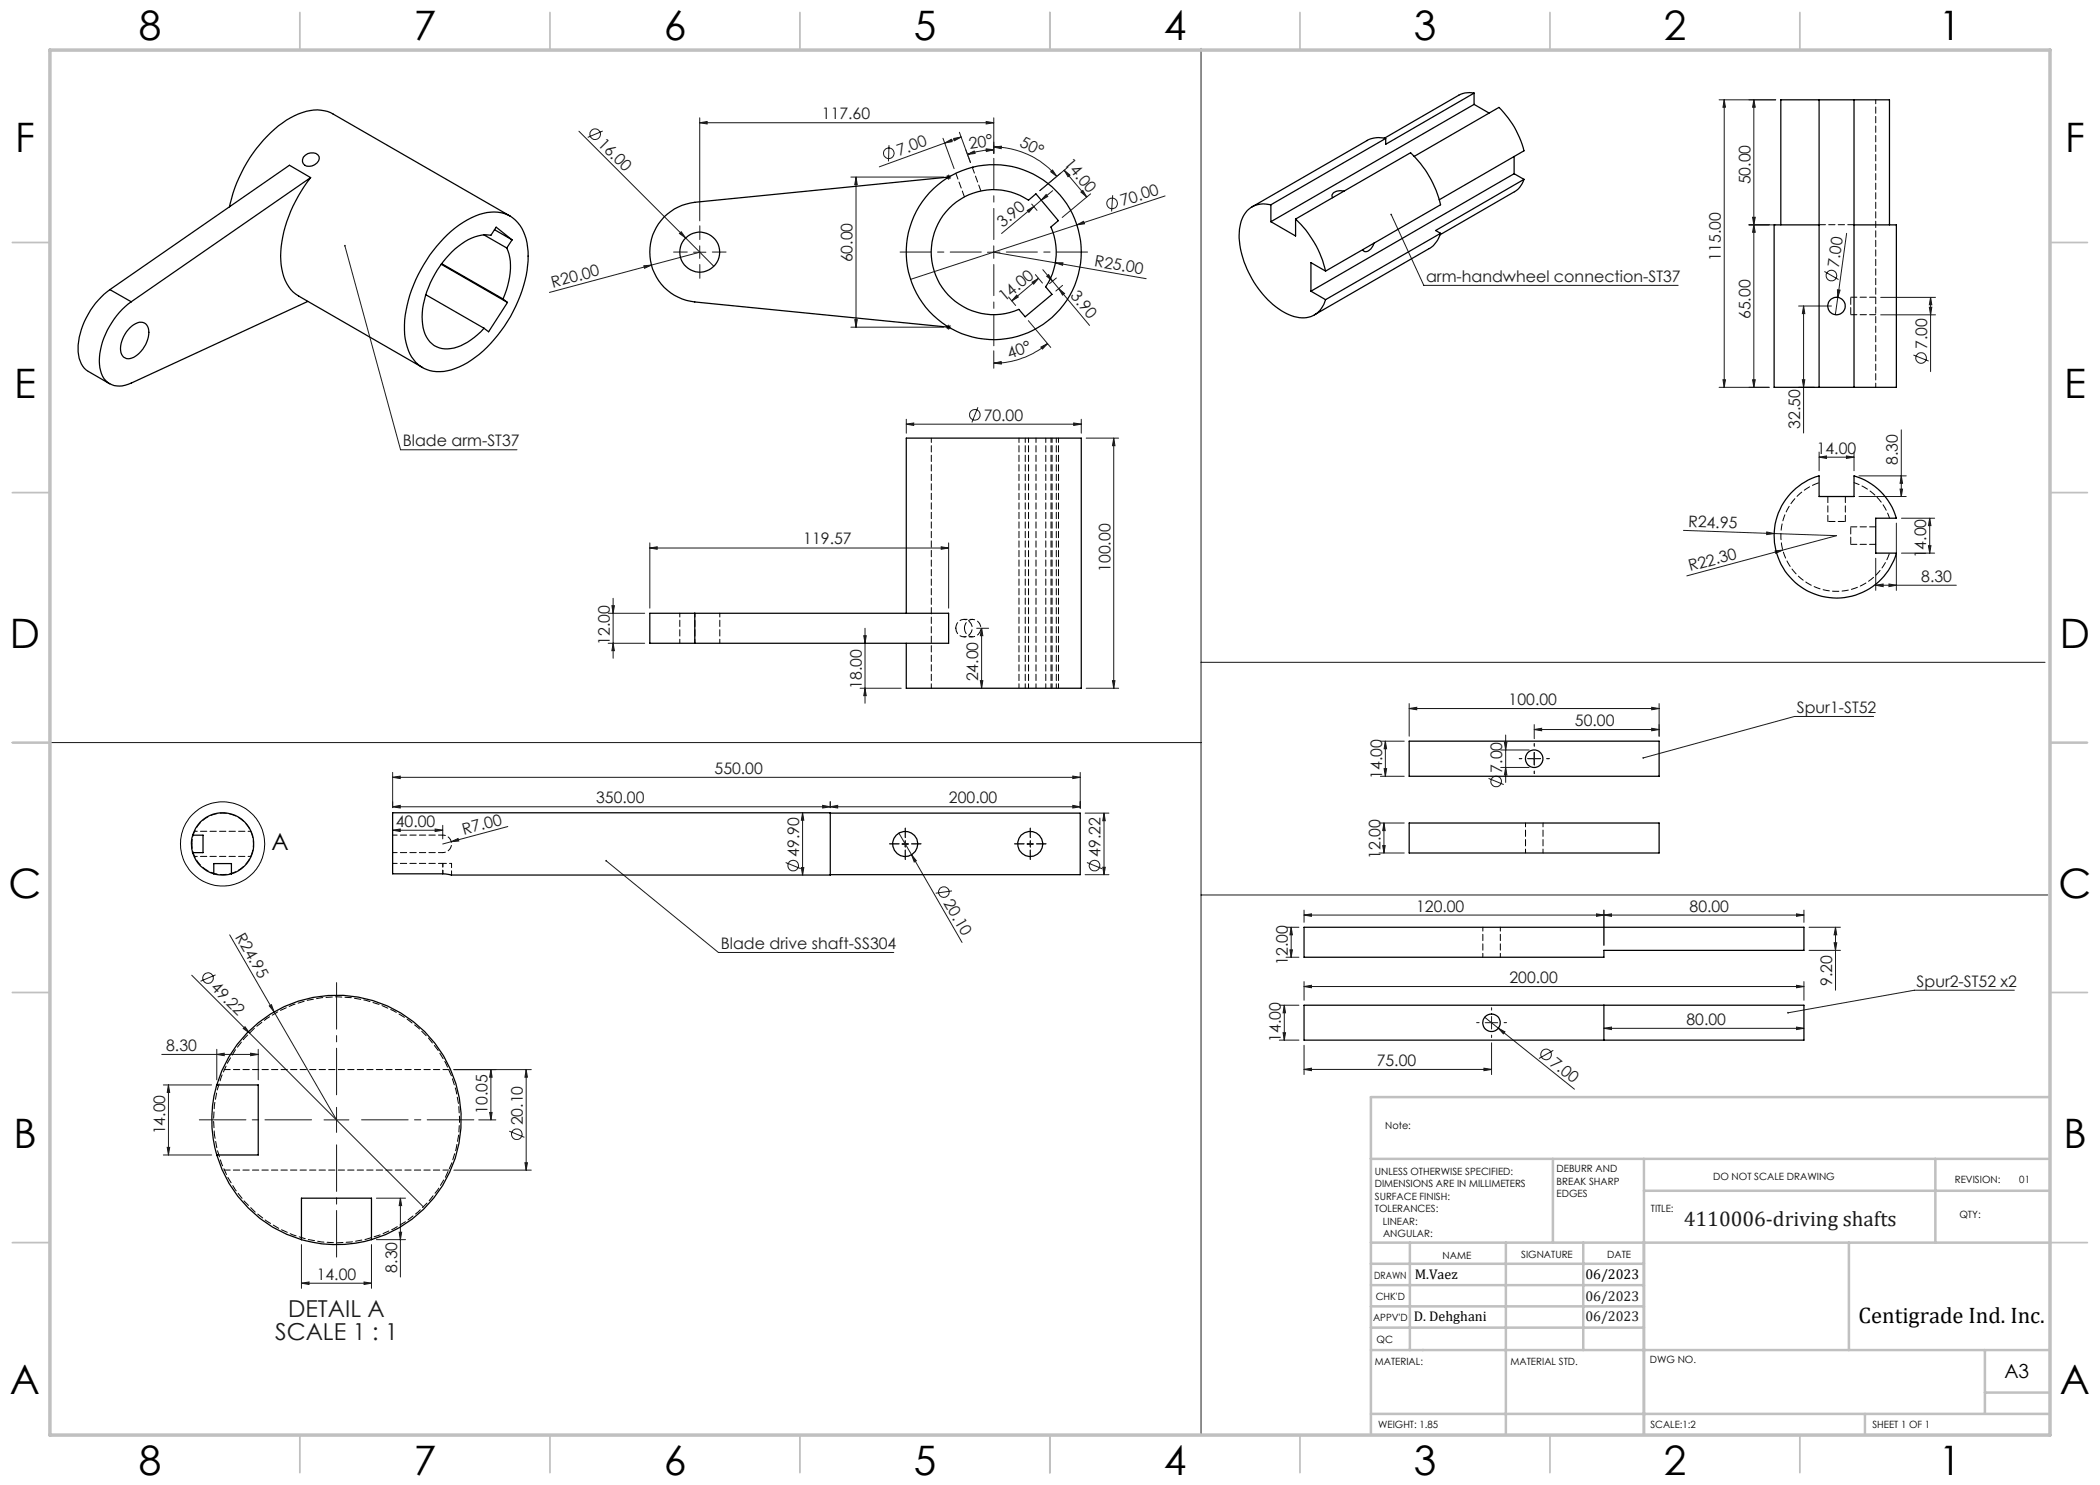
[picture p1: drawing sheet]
<svg xmlns="http://www.w3.org/2000/svg" width="420mm" height="297mm" viewBox="0 0 420 297" stroke-linecap="round" stroke-linejoin="round" font-family="sans-serif">
<g fill="none" stroke="#191924" stroke-width=".2">
<path d="M240.2 9.7v277.1M344.8 20v57.5M344.8 20l.3 1.4h-.5zM350.8 20v57.5M350.8 20l.2 1.4h-.5zM355.1 20h-11.3M115.8 26.2l21.3 21.4M120.5 26.2l-3 1.3M139.9 24.5l1.5-.2v.5zM139.9 23.6v20.6M139.9 24.5h58.9M170.2 35.4h18.5"/>
<path d="M171.2 35.4l.2 1.5h-.4zM171.2 35.4v30M177.8 29l-.1 3.3M188.6 27.7l2.2 6M188.9 28.6l1.4-.7 .1 .4zM189.2 35.4h1M189.4 35.1l.7 .7M189.7 34.9v1M190.1 35.1l-.7 .7M190.7 27.7l1.5-.3-1.3 .7zM191.9 26.5l2.2 6-1-2.6M192.2 27.4l-16.3 6"/>
<path d="M193.5 30.9l1.3-.7 .2 .5zM197.2 24.3l1.6 .2-1.6 .3zM197.2 29.8l1.6 .1-1.5 .4zM198.8 29.4l1.5-.2-.1 .5zM198.8 29.4a16.5 16.5 0 0 1 12.5 5.9M198.8 29.9a16.6 16.6 0 0 0-5.3 1M198.8 23.6v7.1M209.2 38.9l.3 .4-1.3 .7zM210.1 34.4l.4-.4 .8 1.3zM210.5 38.1l-2.3 1.9M212.8 34l1.2 1-.4 .3zM212.8 34l4.5 5.4"/>
<path d="M213.6 33.4l-5.6 4.7M216.2 38.4l.4-.3 .7 1.3zM218.1 38.8l-5.7 4.7M222.5 39l-.2 3.3M233 39.2l-17.6 5.8M69 49.1l11.1 40.9h23.3M128.8 53.2l1.5-.2-1.4 .7zM136.2 46.4l.9 1.2-1.2-.9zM137.1 47.6l5.7 5.7M138.7 50.4h2.5M139.9 50.4l-30 8.1M139.9 49.2v2.5"/>
<path d="M197.5 50.4h2.5M198.8 50.4l30.4 5.3M198.8 49.2v2.5M201.7 59.4l1.4 1.7M203.3 59l.4 .4-1.3 .8zM205.5 42.1l1.3-.8-1 1.2zM206.3 40.8l1.1 1.3M206.4 56.4l1.3-.7-1 1.1zM206.8 41.3l-6.5 5.4M207.1 54.9l1.4 1.7M207.7 55.7l-5.3 4.5M208.2 40l-1.4 1.3"/>
<path d="M208.6 53.9l1.9 2.3M209.3 55.2l.4-.3 .8 1.3zM210.5 56.2l1.2 1.5M211.1 52.6h1.5l-.1 .5zM211.3 55.6l-1.4 1.1M211.7 57.7l6.2 7.4M211.7 57.7l1.2 1-.4 .3zM212.5 57.1l-1.3 1.1M215.4 45l1.3-.7 .2 .5zM215.4 45l-33.3 10.9M278.2 42.9l6.6 14.2h50.8M349.8 45h5.3"/>
<path d="M350.5 43.5h.5l-.2 1.5zM350.8 45l.2 1.5h-.5zM364.9 54.3l2.8 1.6M367.5 58h.5l-.4 1.5zM367.6 59.5l-.5 3.4M369.3 46.7l-1.7 12.8M376.1 59.5h11M386.1 59.5v14.8M386.1 59.5l.3 1.5h-.5zM170.2 65.4h18.5M171 63.9h.4l-.2 1.5zM189.2 65.4h1"/>
<path d="M189.4 65.1l.7 .7M189.7 64.9v1M190.1 65.1l-.7 .7M198.8 72.6l1.4-.3 .1 .5zM198.8 70.2v3.5M205.7 64.1l4.4 5.4M208.2 69.4l1.3-.7-1 1.1zM209.5 68.7a17 17 0 0 1-10.7 3.9M343.8 77.5h10M344.6 75.9h.5l-.3 1.6zM350.5 75.9h.5l-.2 1.6zM359.7 77.5h3.1"/>
<path d="M359.7 61.2h6.6M360.5 75.9h.5l-.3 1.6zM360.7 61.2v25.4M360.7 61.2l.3 1.5h-.5zM376.1 63h11M382.7 71l3 1.2M385.9 61.5h.5l-.3 1.5zM181.3 84.8l1.4-.2v.5zM181.3 83.9v2.7M181.3 84.8h35M195.6 81.5l-1.2 3M214.7 84.6l1.6 .2-1.6 .3z"/>
<path d="M216.3 83.9v2.7M217.2 87.6h6.5M222.7 87.6v50.1M222.7 87.6l.3 1.5h-.5zM363.8 91.4l1.5-.2v.5zM363.8 90.4v3.8M363.8 91.4h7M369.3 91.2l1.5 .2-1.5 .3zM370.8 90.4v3.8M371.8 99.3h9.4M371.8 95.2h9.4M380 97.8h.5l-.2 1.5z"/>
<path d="M380.3 86v13.3M380.3 95.2l.2 1.5h-.5zM122.6 119.7v12M130 109.6l1.4-.2v.5zM130 108.6v13M130 109.6h59.7M188.2 109.4l1.5 .2-1.5 .3zM189.7 108.6v13M336.7 106.1l18.1 .6M353.3 106.4l1.5 .3-1.5 .2zM354.8 106.7l12.5 .4-29.9 8.1M355 110.2l1.5-.2-1.4 .7z"/>
<path d="M375.1 117l1.5-.2v.5zM375.1 111.7v6.4M375.1 117h16.2M377.8 116.8l1.5 .2-1.5 .3zM379.3 104.6v13.5M380.3 103.6h6.6M380.3 110.6h6.6M385.7 109.1h.5l-.3 1.5zM385.9 103.6v7M385.9 103.6l.3 1.5h-.5zM121.6 122.7h7.3M121.6 128.7h7.3"/>
<path d="M122.4 121.1h.5l-.3 1.6zM122.6 128.7l.3 1.4h-.5zM172 137.7h8.2M172.8 127.1h.4l-.2 1.6zM173 137.7l.2 1.4h-.4zM173 125.7v14.9M195.3 125.7h2.4M196.1 136.1h.5l-.3 1.6zM196.3 125.7l.3 1.4h-.5zM196.3 125.7v12M217.2 137.7h6.5M222.5 136.1h.5l-.3 1.6z"/>
<path d="M240.2 132.5h168.8M10 148.5h230.2M78.5 155.5l1.5-.3v.5zM78.5 154.5v7M78.5 155.5h137.5M214.6 155.2l1.4 .3-1.4 .2zM216 154.5v7.1M276.1 155.3h4.7M276.1 148.2h4.7M276.8 153.7h.5l-.2 1.6zM277.1 148.2v7.1M277.1 148.2l.2 1.6h-.5z"/>
<path d="M281.8 141.7l1.6-.2v.5zM281.8 140.7v6.5M281.8 141.7h50M297.7 155.7l3 1.2M300.1 150h5.7M300.1 153.5h5.7M300.9 148.5h.5l-.3 1.5zM301.1 153.5l.3 1.5h-.5zM301.1 147v9.5M305.6 151.7h2.5M306.8 145.9l1.5-.2v.5zM306.8 144.9v2.8"/>
<path d="M306.8 145.9h25M306.8 150.5v2.5M330.3 145.7l1.5 .2-1.5 .3zM330.3 141.5l1.5 .2-1.5 .3zM331.8 140.7v6.5M374.7 143.3h-15.8l-30.3 8.3M78.5 166l1.5-.2v.5zM78.5 166h10M78.5 161.4l1.5-.3v.5zM78.5 161.4h137.5M87 165.8l1.5 .2-1.5 .3zM88.5 165.1v2.7"/>
<path d="M90.2 168.3l1.4-.6 .2 .5zM90.2 168.3l-1.7 .5M101.6 165.3l-11.4 3M121.2 172.2l22.5 18.3h35.1M157.1 172.5l3.1 1.2M160.3 173.5h.5l-.3 1.5zM160.5 162.6v12.4M160.5 162.6l.3 1.4h-.5zM164.5 161.1l1.6 .3-1.6 .2zM166.1 161.4l1.4-.3v.5zM166.1 160.3v1.2M179.8 166.6l2.5 4.4"/>
<path d="M180.4 168.8h1.3M181 168.2v1.2M182.3 171l1 1.2-.5 .2zM182.3 171l10.1 17.5M190.4 178.2l-3.3 .4M205.4 168.8h1.3M206.1 168.2v1.2M214.6 161.1l1.4 .3-1.4 .2zM217 162.6h4.8M217 174.9h4.8M217.4 172.5l3 1.2M220.6 173.5h.5l-.3 1.4z"/>
<path d="M220.8 162.6l.3 1.5h-.5zM220.8 162.6v12.3M240.2 179h169.4M275.8 164.6h5M275.8 170.6h5M276.5 169.1h.5l-.2 1.5zM276.8 164.6l.2 1.5h-.5zM276.8 164.6v6M38.3 195l11.6 11.6M43.1 195l-3 1.2M45.9 187l21.4 37M257.2 185.5h2.6"/>
<path d="M257.2 191.4h2.6M258 190h.5l-.3 1.4zM258.2 185.5l.3 1.5h-.5zM258.2 185.5v5.9M260.8 183l1.5-.2v.5zM260.8 197.3l1.5-.2v.5zM260.8 182v2.5M260.8 196.3v3.8M260.8 183h100M260.8 197.3h100M319.3 182.8l1.5 .2-1.5 .3zM320.8 183l1.5-.2v.5z"/>
<path d="M320.8 182v7.1M359.3 182.8l1.5 .2-1.5 .3zM359.3 197.1l1.5 .2-1.5 .3zM360.8 196.3v3.8M360.8 182v2.5M361.8 190.1h6.3M361.8 185.5h6.3M366.8 188.6h.5l-.2 1.5zM367.1 185.5v12.5M367.1 185.5l.2 1.5h-.5zM402.9 198h-20l-25.3 4.6M32.3 210.9h19.3"/>
<path d="M32.7 217h9.6M33.7 217l.2 1.5h-.5zM33.7 217v14M43.4 210.9l1.4-.3v.5zM43.4 209.9v6.1M48.6 205.7l.4-.4 .9 1.3zM49.9 206.6l34.8 34.8M50.1 210.6l1.5 .3-1.5 .2zM51.6 209.9v6.1M53.9 201.2l.4-.3 .5 1.5zM90.8 213.9h15.5M98.2 213.9l.2 1.5h-.5z"/>
<path d="M98.2 213.9v10.1M105.2 213.9v20.1M105.2 213.9l.3 1.5h-.5zM255.9 201h3.9M255.9 208h3.9M256.6 206.5h.5l-.2 1.5zM256.9 201l.2 1.6h-.5zM256.9 201v7M260.8 213.9l1.5-.3v.5zM260.8 209.1v5.8M260.8 213.9h37.5M296.8 213.6l1.5 .3-1.5 .2z"/>
<path d="M296.9 203.4l18 14.4M297 204.5h2.5M298.3 203.3v2.5M298.3 208.6v6.3M299.6 205.6l1.4 .8-.3 .4zM310.7 210.1l-2.9 1.6M320.8 205.7l1.5-.3v.5zM320.8 205.7h40M359.3 205.4l1.5 .3-1.5 .2zM32.7 231h9.6M33.4 229.5h.5l-.2 1.5zM64.8 224h5"/>
<path d="M67.3 221.5v5M75.3 239.6h5.8M80.1 239.6v15.8M80.1 239.6l.2 1.5h-.5zM90.8 234h15.5M95.7 224h3.5M97.9 222.5h.5l-.2 1.5zM101.8 226.2l3.1 1.3M105 232.5h.5l-.3 1.5zM60.3 256.6l1.5-.2v.5zM60.3 248.9v8.8M60.3 256.6h14"/>
<path d="M72.8 256.4l1.5 .2-1.5 .3zM74.3 248.9v8.8M75.3 247.9h5.8M79.8 246.4h.5l-.2 1.5z"/>
<circle cx="119" cy="26.8" r="1.06"/>
<circle cx="177.8" cy="30.7" r="1.06"/>
<circle cx="222.4" cy="40.7" r="1.06"/>
<circle cx="366.3" cy="55.1" r="1.06"/>
<circle cx="384.2" cy="71.6" r="1.06"/>
<circle cx="195" cy="83" r="1.06"/>
<circle cx="299.2" cy="156.3" r="1.06"/>
<circle cx="158.6" cy="173.1" r="1.06"/>
<circle cx="188.8" cy="178.4" r="1.06"/>
<circle cx="218.9" cy="173.1" r="1.06"/>
<circle cx="41.6" cy="195.6" r="1.07"/>
<circle cx="309.2" cy="210.9" r="1.07"/>
<circle cx="103.4" cy="226.8" r="1.06"/>
</g>
<circle cx="44.5" cy="168.8" r="8.4" fill="none" stroke="#000" stroke-width=".2"/>
<g fill="none" stroke="#191924" stroke-width=".2" stroke-dasharray="15.2 1.3 1.3 1.3">
<path d="M137.5 50.4h-2.8M140 47.9v-2.7M140 52.9v2.8M142.5 50.4h2.7M304.4 151.7h-.5M306.9 149.2v-.5M306.9 154.2v.5M309.4 151.7h.5M179.8 168.8h-1.9M181.1 167.5v-1.9M181.1 170v1.9M182.3 168.8h1.9"/>
<path d="M204.8 168.8h-1.9M206.1 167.5v-1.9M206.1 170v1.9M207.3 168.8h1.9M295.8 204.5h-.5M298.3 202v-.5M298.3 207v.5M300.8 204.5h.5"/>
</g>
<path d="M196.3 50.4h-16.3M198.8 47.9v-16.2M198.8 52.9v16.3M201.3 50.4h16.2" fill="none" stroke="#191924" stroke-width=".2" stroke-dasharray="15.2 1.3 1.3 1.3" stroke-dashoffset="9"/>
<path d="M67.3 219v-22.5M62.3 224h-22.4M67.3 229v22.4M72.3 224h22.5" fill="none" stroke="#191924" stroke-width=".2" stroke-dasharray="15.2 1.3 1.3 1.3" stroke-dashoffset="5.9"/>
<g fill="none" stroke="#c0c0c0" stroke-width=".35">
<path d="M60 2.5v7.5M110 2.5v7.5M160 2.5v7.5M210 2.5v7.5M260 2.5v7.5M310 2.5v7.5M360 2.5v7.5M2.5 48.5h7.5M410 48.5h7.5M2.5 98.5h7.5M410 98.5h7.5M2.5 148.5h7.5"/>
<path d="M410 148.5h7.5M2.5 198.5h7.5M410 198.5h7.5M2.5 248.5h7.5M410 248.5h7.5M60 287v7.5M110 287v7.5M160 287v7.5M210 287v7.5M260 287v7.5M310 287v7.5M360 287v7.5"/>
</g>
<g fill="none" stroke="#c0c0c0" stroke-width=".5">
<path d="M410 219.4h-135.8v67.4M274.2 231.8h135.8M310.6 231.8v16.7M328.8 231.8v55.2M328.8 238.2h81.2M387.1 231.8v16.7M274.2 248.5h135.8M274.2 257h54.6M274.2 252.8h54.6M282 248.5v21.5M301.2 248.5v38.3M316.7 248.5v21.5"/>
<path d="M369.8 248.5v21.5M274.2 265.5h54.6M274.2 261.3h54.6M274.2 270h135.8M397 270v12.8M397 278.5h13M274.2 282.8h135.8M373 282.8v4.2"/>
</g>
<path d="M10 10h400v277h-400z" fill="none" stroke="#c0c0c0" stroke-width=".7"/>
<g fill="#191924">
<path d="M53.9 201.2l.4-.3 .5 1.5z"/>
<path d="M136.2 46.4l.9 1.2-1.2-.9z"/>
<path d="M48.6 205.7l.4-.4 .9 1.3z"/>
<path d="M353.3 106.4l1.5 .3-1.5 .2z"/>
<path d="M355 110.2l1.5-.2-1.4 .7z"/>
<path d="M128.8 53.2l1.5-.2-1.4 .7z"/>
<path d="M90.2 168.3l1.4-.6 .2 .5z"/>
<path d="M215.4 45l1.3-.7 .2 .5z"/>
<path d="M367.5 58h.5l-.4 1.5z"/>
<path d="M182.3 171l1 1.2-.5 .2z"/>
<path d="M299.6 205.6l1.4 .8-.3 .4z"/>
<path d="M211.1 52.6h1.5l-.1 .5z"/>
<path d="M68.8 49a.18 .18 0 0 0 .1 .3 .18 .18 0 0 0 .2-.1 .18 .18 0 0 0-.1-.2v.1zM121.1 172a.17 .17 0 0 0 .1 .3 .17 .17 0 0 0 .2-.2 .17 .17 0 0 0-.3-.1l.1 .2zM278.2 42.8a.17 .17 0 0 0-.1 .2 .17 .17 0 0 0 .2 0 .17 .17 0 0 0-.1-.2v.1zM328.5 151.5v.1h.1h-.1a.17 .17 0 0 0 .2 .1 .17 .17 0 0 0 .1-.2 .17 .17 0 0 0-.3 0zM357.5 202.4l-.1 .2h.2h-.2l.2 .1 .2-.2z"/>
<path d="M171 63.9h.4l-.2 1.5zM171.2 35.4l.2 1.5h-.4z"/>
<path d="M211.7 57.7l1.2 1-.4 .3zM209.3 55.2l.4-.3 .8 1.3z"/>
<path d="M216.2 38.4l.4-.3 .7 1.3zM212.8 34l1.2 1-.4 .3z"/>
<path d="M210.1 34.4l.4-.4 .8 1.3zM198.8 29.4l1.5-.2-.1 .5z"/>
<path d="M50.1 210.6l1.5 .3-1.5 .2zM43.4 210.9l1.4-.3v.5z"/>
<path d="M197.2 24.3l1.6 .2-1.6 .3zM139.9 24.5l1.5-.2v.5zM214.7 84.6l1.6 .2-1.6 .3zM181.3 84.8l1.4-.2v.5zM164.5 161.1l1.6 .3-1.6 .2zM78.5 161.4l1.5-.3v.5zM330.3 141.5l1.5 .2-1.5 .3zM281.8 141.7l1.6-.2v.5zM296.8 213.6l1.5 .3-1.5 .2zM260.8 213.9l1.5-.3v.5z"/>
<path d="M130 109.6l1.4-.2v.5zM188.2 109.4l1.5 .2-1.5 .3zM166.1 161.4l1.4-.3v.5zM214.6 161.1l1.4 .3-1.4 .2zM78.5 155.5l1.5-.3v.5zM214.6 155.2l1.4 .3-1.4 .2zM78.5 166l1.5-.2v.5zM87 165.8l1.5 .2-1.5 .3zM60.3 256.6l1.5-.2v.5zM72.8 256.4l1.5 .2-1.5 .3zM375.1 117l1.5-.2v.5zM377.8 116.8l1.5 .2-1.5 .3zM306.8 145.9l1.5-.2v.5zM330.3 145.7l1.5 .2-1.5 .3zM260.8 183l1.5-.2v.5zM319.3 182.8l1.5 .2-1.5 .3zM320.8 205.7l1.5-.3v.5zM359.3 205.4l1.5 .3-1.5 .2z"/>
<path d="M320.8 183l1.5-.2v.5zM359.3 182.8l1.5 .2-1.5 .3z"/>
<path d="M363.8 91.4l1.5-.2v.5zM369.3 91.2l1.5 .2-1.5 .3z"/>
<path d="M197.2 29.8l1.6 .1-1.5 .4zM193.5 30.9l1.3-.7 .2 .5z"/>
<path d="M198.8 72.6l1.4-.3 .1 .5zM208.2 69.4l1.3-.7-1 1.1z"/>
<path d="M190.7 27.7l1.5-.3-1.3 .7zM188.9 28.6l1.4-.7 .1 .4z"/>
<path d="M203.3 59l.4 .4-1.3 .8zM206.4 56.4l1.3-.7-1 1.1z"/>
<path d="M209.2 38.9l.3 .4-1.3 .7zM205.5 42.1l1.3-.8-1 1.2z"/>
<path d="M79.8 246.4h.5l-.2 1.5zM80.1 239.6l.2 1.5h-.5z"/>
<path d="M222.5 136.1h.5l-.3 1.6zM222.7 87.6l.3 1.5h-.5zM105 232.5h.5l-.3 1.5zM105.2 213.9l.3 1.5h-.5zM344.6 75.9h.5l-.3 1.6zM344.8 20l.3 1.4h-.5zM276.8 153.7h.5l-.2 1.6zM277.1 148.2l.2 1.6h-.5zM366.8 188.6h.5l-.2 1.5zM367.1 185.5l.2 1.5h-.5z"/>
<path d="M173 137.7l.2 1.4h-.4zM172.8 127.1h.4l-.2 1.6z"/>
<path d="M33.7 217l.2 1.5h-.5zM33.4 229.5h.5l-.2 1.5zM380 97.8h.5l-.2 1.5zM380.3 95.2l.2 1.5h-.5z"/>
<path d="M122.4 121.1h.5l-.3 1.6zM122.6 128.7l.3 1.4h-.5zM196.3 125.7l.3 1.4h-.5zM196.1 136.1h.5l-.3 1.6zM220.8 162.6l.3 1.5h-.5zM220.6 173.5h.5l-.3 1.4zM160.5 162.6l.3 1.4h-.5zM160.3 173.5h.5l-.3 1.5zM98.2 213.9l.2 1.5h-.5zM97.9 222.5h.5l-.2 1.5zM350.8 20l.2 1.4h-.5zM350.5 43.5h.5l-.2 1.5zM350.8 45l.2 1.5h-.5zM350.5 75.9h.5l-.2 1.6zM360.7 61.2l.3 1.5h-.5zM360.5 75.9h.5l-.3 1.6zM386.1 59.5l.3 1.5h-.5zM385.9 61.5h.5l-.3 1.5zM385.9 103.6l.3 1.5h-.5zM385.7 109.1h.5l-.3 1.5zM300.9 148.5h.5l-.3 1.5zM301.1 153.5l.3 1.5h-.5zM276.8 164.6l.2 1.5h-.5zM276.5 169.1h.5l-.2 1.5zM258.2 185.5l.3 1.5h-.5zM258 190h.5l-.3 1.4zM256.9 201l.2 1.6h-.5zM256.6 206.5h.5l-.2 1.5z"/>
<path d="M260.8 197.3l1.5-.2v.5zM359.3 197.1l1.5 .2-1.5 .3z"/>
</g>
<g fill="none" stroke="#000" stroke-width=".25">
<path d="M294.8 18.6a4.3 4.3 0 0 0-3.1 .4l-14.8 8.7M294.8 18.6l-17.7 10.3v-1.2M294.8 18.6v2.3M363.8 20h-7.6v25M363.8 20v57.5M363.8 20h7M370.8 20h7.1v25M370.8 20v57.5M60.7 31.4a1.94 1.94 0 0 1 3.1-.1 1.89 1.89 0 0 1-1.1 1.8 1.89 1.89 0 0 1-2-.3l-.2-.4zM62.1 35.5a26.8 26.8 0 0 0-5.9 16.6 8.2 8.2 0 0 0 3.6 7.1l24.7 14.3M62.1 35.5l-35.9 24.9M62.1 35.5l-4.2-2.4-35.9 24.8"/>
<path d="M189.7 35.4l-50.7 5.1a10 10 0 0 0-9 9.9 10 10 0 0 0 9 10l50.7 5M194.5 33.5h.1M268.8 38.2a1.87 1.87 0 0 0-2.4 .9l.1 .4M277.1 27.7a5.1 5.1 0 0 0-3.7 .4l-23 13.3M277.1 27.7l-22.9 13.3M282.8 31.3l17-9.8a18.4 18.4 0 0 1 5 8.7l-17 9.8M294.8 20.9l-40.6 23.4M294.8 20.9l3 1.7M302.8 31.3v3.4M302.8 34.7l-40.6 23.5M302.8 34.7l2 1.2M304.8 35.9a4.2 4.2 0 0 1-1.9 2.4l-14.9 8.7"/>
<path d="M304.8 35.9l-17.7 10.2 1 .6M22 57.9a15.6 15.6 0 0 0-6.4 12.5 4.7 4.7 0 0 0 2.1 3.9l4.2 2.5M22 57.9l4.2 2.5M45.9 41.4a28.1 28.1 0 0 1 11.4-17.4 10.2 10.2 0 0 1 8.2-1.7l1.1 .5 35.4 20.4M85.2 58.9l11.6 6.7M88.2 52.8l13.3 7.7M88.3 52.7l12.3 7.1M88.8 47.7a15.9 15.9 0 0 1 9.3-5.3 6.5 6.5 0 0 1 7.1 5.4 21.1 21.1 0 0 1-2.6 14.5 24.8 24.8 0 0 1-10.7 11.1 7.5 7.5 0 0 1-8.8-.9 11.6 11.6 0 0 1-2.1-9.4 28.8 28.8 0 0 1 7.8-15.4zM96.8 47l4.6 2.6M98.9 45.9l3.5 2.1M100.6 59.8l.9 .7M101.4 49.6a12.2 12.2 0 0 1-.4 9.3l-.4 .9"/>
<path d="M102.4 48l-3.2-2.6-1 1.7a8.4 8.4 0 0 0-6.5 2.1 19.9 19.9 0 0 0-7.3 14.2 6.5 6.5 0 0 0 2.4 5.7 6.3 6.3 0 0 0 6.7-.7l2-1.5 1.3-1.3M102.4 48l-1 1.6M189.8 41.7a12.5 12.5 0 0 1 15.9-1.7l1.5-1.2 4.5 5.3-1.5 1.3a12.3 12.3 0 0 1-1.1 12l1.3 1.5-5.4 4.5-1.2-1.5a12.5 12.5 0 0 1-15.4-4.4 12.5 12.5 0 0 1 1.4-15.8zM254.2 41a4.8 4.8 0 0 0-6.2 4.3 16.6 16.6 0 0 0 2.8 11.1 14.9 14.9 0 0 0 8.6 7 4.6 4.6 0 0 0 5.7-3.5M254.2 41v3.3M259.1 43.8a20.6 20.6 0 0 1 6 10.4M259.1 43.8l23-13.3a21.4 21.4 0 0 1 6 10.5l-23 13.2M259.1 43.8v3.4l-4.9-2.9M262.2 58.2l2.9 1.7M265.1 54.2l-2.9-1.7v5.7M274.8 48.6a1.93 1.93 0 0 1-2 1.7l-.3-.4M288.1 46.7a5.3 5.3 0 0 1-2.2 3l-23 13.3"/>
<path d="M288.1 46.7l-23 13.2M363.8 45h-9v32.5h9M370.8 45h8.5v32.5h-8.5M26 65.5a2.49 2.49 0 0 1 3.1-.7 3.6 3.6 0 0 1 0 4.1 4.8 4.8 0 0 1-3.5 2.9 1.74 1.74 0 0 1-1.5-2.1 6.5 6.5 0 0 1 1.9-4.2zM61.6 60.3l-35.4 16.3a4.2 4.2 0 0 1-5.4-.9 8.8 8.8 0 0 1-.3-7.3 16.3 16.3 0 0 1 5.7-8M101.5 60.5l-3.8 5.9-.9-.8M363.8 77.5h7M358.6 98.2a12.7 12.7 0 0 1 5.2-3v4.1h7v-4.1a12.4 12.4 0 0 1 8.5 8.4h-4.2v7h4.2a12.5 12.5 0 0 1-18.4 7.2 12.5 12.5 0 0 1-2.3-19.6zM139 122.7h-9v6h9M139 122.7h50.7v6h-50.7M139 122.7v6M181.3 122.7v-35.1h35v50.1h-35v-9"/>
<path d="M281.8 148.2h50v7.1h-50zM38.5 167a6.2 6.2 0 0 1 10.4-2.6 6.2 6.2 0 0 1-2.6 10.4M38.5 170.5a6.2 6.2 0 0 0 4.3 4.3M38.5 167a6.2 6.2 0 0 0 0 3.5M38.5 167h2.1v3.5h-2.1M42.8 174.8a6.4 6.4 0 0 0 3.5 0M42.8 174.8v-2.1h3.5v2.1M78.5 162.6h87.6v12.4h-75.9l-1.7-.2h-10zM166.1 162.6h49.9v12.3h-49.9M281.8 164.6h50v6h-50zM260.8 185.5h100v4.6h-40v1.3h-60zM43.4 217a24.9 24.9 0 0 1 41.5-10.7 24.9 24.9 0 0 1-10.6 41.6"/>
<path d="M43.4 217a25.1 25.1 0 0 0 0 14M43.4 217h8.2v14h-8.2M260.8 201h100v7h-100zM320.8 201v7M43.4 231a25.1 25.1 0 0 0 16.9 16.9M60.3 247.9a25.1 25.1 0 0 0 14 0M60.3 247.9v-8.3h14v8.3"/>
<circle cx="139.9" cy="50.4" r="4"/>
<circle cx="198.8" cy="50.4" r="17.5"/>
<circle cx="367.3" cy="61.2" r="1.74"/>
<circle cx="306.8" cy="151.7" r="1.75"/>
<circle cx="181" cy="168.8" r="2.52"/>
<circle cx="206" cy="168.8" r="2.52"/>
<circle cx="298.3" cy="204.6" r="1.75"/>
</g>
<path d="M191.2 34.6l1.7 4.8M196.2 38.2l-1.7-4.7M370.8 44.9h-7M375.1 59.4h-5M370.1 62.9h5M365.6 99.3v5M369.1 104.3v-5M370.1 108.9h5M375.1 105.4h-5M89.8 213.9h-45M44.8 234h45" fill="none" stroke="#000" stroke-width=".2" stroke-dasharray="1.3 .6"/>
<path d="M191.2 125.6a1.69 1.69 0 0 0 2.4 1.5 1.69 1.69 0 0 0 .2-2.8 1.62 1.62 0 0 0-1.8-.2 1.62 1.62 0 0 0-.8 1.5M192.9 125.6a1.68 1.68 0 0 0 2.4 1.5 1.68 1.68 0 0 0 .2-2.8 1.61 1.61 0 0 0-1.7-.2 1.61 1.61 0 0 0-.9 1.5" fill="none" stroke="#000" stroke-width=".2" stroke-dasharray="1.3 .6" stroke-dashoffset=".1"/>
<g fill="none" stroke="#000" stroke-width=".2" stroke-dasharray="1.3 .6" stroke-dashoffset=".4">
<path d="M186.3 87.6v50M205.7 87.6v50M209.2 87.6v50M203.8 137.6v-50M205 137.6v-50M207.2 137.6v-50M210.2 137.6v-50M210.4 137.6v-50M211.3 137.6v-50M211.7 137.6v-50M38.4 168.8a6.2 6.2 0 0 1 9-5.5 6.2 6.2 0 0 1 .6 10.5 6.2 6.2 0 0 1-9.6-4.3v-.7M78.6 167h10"/>
<path d="M88.6 172.7h-10M88.6 170.5h-10M90.3 175v-2.3"/>
</g>
<path d="M375.1 19.9v57.5M136 122.6v6M139 122.6v6M144 128.6v-6M305.1 164.6v6M308.6 170.6v-6M296.6 185.4v6M300.1 191.4v-6M42.9 226.9a24.6 24.6 0 0 1 33.1-25.9 24.6 24.6 0 0 1 7.6 41.4 24.6 24.6 0 0 1-40.2-12.5l-.5-3" fill="none" stroke="#000" stroke-width=".2" stroke-dasharray="1.3 .6" stroke-dashoffset=".5"/>
<path d="M192.8 127.4h1.7M194.5 123.9h-1.7M90.3 172.7h-1.7" fill="none" stroke="#000" stroke-width=".2" stroke-dasharray="1.3 .6" stroke-dashoffset=".9"/>
<path d="M88.6 172.7v2.1" fill="none" stroke="#000" stroke-width=".2" stroke-dasharray="1.3 .6" stroke-dashoffset=".6"/>
<path d="M38.9 171.3h11.3M50.2 166.3h-11.3M88.6 167a1.75 1.75 0 0 1 1.7 1.8 1.75 1.75 0 0 1-1.7 1.7" fill="none" stroke="#000" stroke-width=".2" stroke-dasharray="1.3 .6" stroke-dashoffset=".7"/>
<path d="M370.1 59.4v3.5M365.6 104.3h3.5M370.1 105.4v3.5M377.9 110.6a11.2 11.2 0 0 1-18.5 4.4 11.2 11.2 0 0 1 4.4-18.5" fill="none" stroke="#000" stroke-width=".2" stroke-dasharray="1.3 .6" stroke-dashoffset="-.2"/>
<path d="M370.8 96.5a11.2 11.2 0 0 1 7.1 7.1" fill="none" stroke="#000" stroke-width=".2" stroke-dasharray="1.3 .6" stroke-dashoffset=".2"/>
<g font-size="8.1">
<text x="27.8" y="8">8</text>
<text x="82.8" y="8">7</text>
<text x="132.8" y="8">6</text>
<text x="182.8" y="8">5</text>
<text x="232.8" y="8">4</text>
<text x="282.8" y="8">3</text>
<text x="332.8" y="8">2</text>
<text x="387.8" y="8">1</text>
<text x="3" y="30.4">F</text>
<text x="413" y="30.4">F</text>
<text x="2.8" y="79.6">E</text>
<text x="412.8" y="79.6">E</text>
<text x="2" y="129.6">D</text>
<text x="412" y="129.6">D</text>
<text x="1.7" y="179.6">C</text>
<text x="411.7" y="179.6">C</text>
<text x="2.7" y="229.6">B</text>
<text x="412.7" y="229.6">B</text>
<text x="2" y="278.9">A</text>
<text x="412" y="278.9">A</text>
<text x="27.8" y="295">8</text>
<text x="82.8" y="295">7</text>
<text x="132.8" y="295">6</text>
<text x="182.8" y="295">5</text>
<text x="232.8" y="295">4</text>
<text x="282.8" y="295">3</text>
<text x="332.8" y="295">2</text>
<text x="387.8" y="295">1</text>
</g>
<text font-size="4.7" x="54.3" y="170.1">A</text>
<g font-size="4.7" fill="#191924">
<text x="57.6" y="263.5">DETAIL A</text>
<text x="55" y="268">SCALE 1 : 1</text>
</g>
<text font-size="4.5" x="371.7" y="264.6">Centigrade Ind. Inc.</text>
<text font-size="4.2" fill="#191924" x="336.8" y="245.3">4110006-driving shafts</text>
<text font-size="3.9" x="400.9" y="275.5">A3</text>
<g font-size="3.2" fill="#191924">
<text x="164.4" y="23.8">117.60</text>
<text x="119.4" y="28.9" transform="rotate(45 119.4 28.9)">16.00</text>
<text x="194" y="29.8" transform="rotate(-9 194 29.8)">20°</text>
<text x="203.8" y="29.3" transform="rotate(25 203.8 29.3)">50°</text>
<text x="179.8" y="31.2" transform="rotate(-20 179.8 31.2)">7.00</text>
<text x="212.7" y="32.7" transform="rotate(50 212.7 32.7)">14.00</text>
<text x="224.5" y="41.3" transform="rotate(-18 224.5 41.3)">70.00</text>
<text x="350.1" y="36.9" transform="rotate(-90 350.1 36.9)">50.00</text>
<text x="200.6" y="45.6" transform="rotate(-40 200.6 45.6)">3.90</text>
<text x="170.5" y="52.5" transform="rotate(-90 170.5 52.5)">60.00</text>
<text x="218.8" y="53.2" transform="rotate(10 218.8 53.2)">R25.00</text>
<text x="344.2" y="52.1" transform="rotate(-90 344.2 52.1)">115.00</text>
<text x="367.7" y="53.5" transform="rotate(-82 367.7 53.5)">7.00</text>
<text x="110.6" y="57.6" transform="rotate(-15 110.6 57.6)">R20.00</text>
<text x="213.9" y="59.2" transform="rotate(50 213.9 59.2)">3.90</text>
<text x="285.2" y="56.3">arm-handwheel connection-ST37</text>
<text x="200.9" y="60.5" transform="rotate(-40 200.9 60.5)">14.00</text>
<text x="350.1" y="63.8" transform="rotate(-90 350.1 63.8)">65.00</text>
<text x="201.9" y="71.8" transform="rotate(-20 201.9 71.8)">40°</text>
<text x="385.4" y="69.8" transform="rotate(-90 385.4 69.8)">7.00</text>
<text x="80.6" y="89.2">Blade arm-ST37</text>
<text x="196.7" y="84.1">70.00</text>
<text x="360.1" y="85.7" transform="rotate(-90 360.1 85.7)">32.50</text>
<text x="363.3" y="90.7">14.00</text>
<text x="379.6" y="93" transform="rotate(-90 379.6 93)">8.30</text>
<text x="337.6" y="105.4" transform="rotate(2 337.6 105.4)">R24.95</text>
<text x="160.7" y="108.9">119.57</text>
<text x="385.3" y="111.7" transform="rotate(-90 385.3 111.7)">14.00</text>
<text x="222.1" y="114.4" transform="rotate(-90 222.1 114.4)">100.00</text>
<text x="338" y="114.3" transform="rotate(-15 338 114.3)">R22.30</text>
<text x="384.2" y="116.4">8.30</text>
<text x="122" y="129" transform="rotate(-90 122 129)">12.00</text>
<text x="172.3" y="137.8" transform="rotate(-90 172.3 137.8)">18.00</text>
<text x="195.6" y="136.3" transform="rotate(-90 195.6 136.3)">24.00</text>
<text x="301.7" y="141">100.00</text>
<text x="359.4" y="142.6">Spur1-ST52</text>
<text x="315" y="145.2">50.00</text>
<text x="142.9" y="154.8">550.00</text>
<text x="276.4" y="155.7" transform="rotate(-90 276.4 155.7)">14.00</text>
<text x="300.5" y="154.5" transform="rotate(-90 300.5 154.5)">7.00</text>
<text x="119.2" y="160.6">350.00</text>
<text x="189.8" y="160.6">200.00</text>
<text x="79.2" y="165.3">40.00</text>
<text x="92.8" y="167" transform="rotate(-15 92.8 167)">R7.00</text>
<text x="159.9" y="171.4" transform="rotate(-90 159.9 171.4)">49.90</text>
<text x="220.1" y="171.4" transform="rotate(-90 220.1 171.4)">49.22</text>
<text x="276.1" y="171.8" transform="rotate(-90 276.1 171.8)">12.00</text>
<text x="188.6" y="180.5" transform="rotate(60 188.6 180.5)">20.10</text>
<text x="283.2" y="182.3">120.00</text>
<text x="337.9" y="182.3">80.00</text>
<text x="47" y="187.4" transform="rotate(60 47 187.4)">R24.95</text>
<text x="144.2" y="189.7">Blade drive shaft-SS304</text>
<text x="42" y="197.7" transform="rotate(45 42 197.7)">49.22</text>
<text x="257.5" y="192.9" transform="rotate(-90 257.5 192.9)">12.00</text>
<text x="301.9" y="196.6">200.00</text>
<text x="366.4" y="197.1" transform="rotate(-90 366.4 197.1)">9.20</text>
<text x="383.3" y="197.3">Spur2-ST52 x2</text>
<text x="256.2" y="208.3" transform="rotate(-90 256.2 208.3)">14.00</text>
<text x="337.3" y="204.9">80.00</text>
<text x="33.2" y="210.2">8.30</text>
<text x="275.3" y="213.2">75.00</text>
<text x="309.9" y="212.9" transform="rotate(39 309.9 212.9)">7.00</text>
<text x="33" y="226.9" transform="rotate(-90 33 226.9)">14.00</text>
<text x="97.5" y="222.8" transform="rotate(-90 97.5 222.8)">10.05</text>
<text x="104.6" y="225.1" transform="rotate(-90 104.6 225.1)">20.10</text>
<text x="63.3" y="255.9">14.00</text>
<text x="79.4" y="254.5" transform="rotate(-90 79.4 254.5)">8.30</text>
</g>
<g font-size="2.8">
<text x="282.9" y="255.9">M.Vaez</text>
<text x="317.1" y="255.9">06/2023</text>
<text x="282.8" y="264.2">D. Dehghani</text>
</g>
<g font-size="2.8" fill="#191924">
<text x="317.1" y="260.1">06/2023</text>
<text x="317.1" y="264.2">06/2023</text>
</g>
<g font-size="2">
<text x="277" y="225.8">Note:</text>
<text x="275" y="234.9">UNLESS OTHERWISE SPECIFIED:</text>
<text x="275" y="237.4">DIMENSIONS ARE IN MILLIMETERS</text>
<text x="275" y="239.9">SURFACE FINISH:</text>
<text x="311.3" y="234.5">DEBURR AND</text>
<text x="311.3" y="237">BREAK SHARP</text>
<text x="311.3" y="239.5">EDGES</text>
<text x="342.6" y="236">DO NOT SCALE DRAWING</text>
<text x="391" y="236.6">REVISION:</text>
<text x="403.9" y="236.6">01</text>
<text x="275" y="242.4">TOLERANCES:</text>
<text x="276.6" y="244.9">LINEAR:</text>
<text x="330.2" y="242.4">TITLE:</text>
<text x="391.9" y="243.7">QTY:</text>
<text x="276.6" y="247.4">ANGULAR:</text>
<text x="288.5" y="251.7">NAME</text>
<text x="304.2" y="251.7">SIGNATURE</text>
<text x="321.4" y="251.7">DATE</text>
<text x="274.8" y="255.9">DRAWN</text>
<text x="275.1" y="260.1">CHK'D</text>
<text x="274.6" y="264.2">APPV'D</text>
<text x="275.3" y="268.5">QC</text>
<text x="275" y="273">MATERIAL:</text>
<text x="302.1" y="273">MATERIAL STD.</text>
<text x="330" y="272.5">DWG NO.</text>
<text x="275.6" y="285.6">WEIGHT: 1.85</text>
<text x="330.1" y="285.6">SCALE:1:2</text>
<text x="374.5" y="285.6">SHEET 1 OF 1</text>
</g>
</svg>
